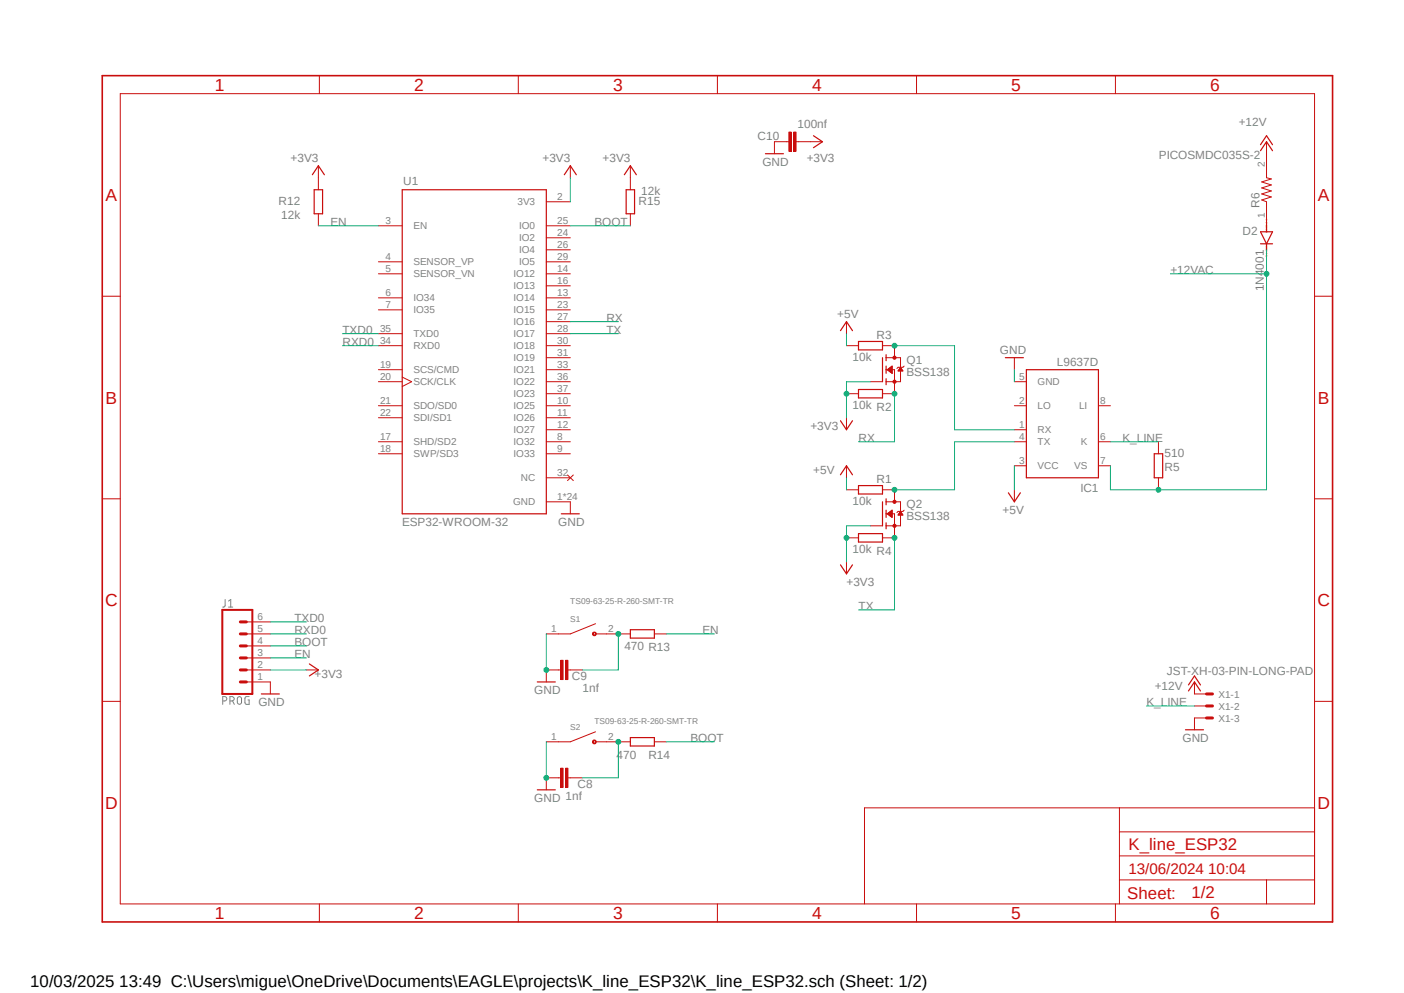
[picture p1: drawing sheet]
<svg xmlns="http://www.w3.org/2000/svg" width="297mm" height="210mm" viewBox="0 0 297 210" stroke-linecap="round" stroke-linejoin="round" font-family="sans-serif">
<path d="M21.1 15.7l261.2 179.8M282.3 15.7l-261.2 179.8" fill="none" stroke="#fff" stroke-width=".21"/>
<path d="M47.6 126.8v1.2a.38 .38 0 0 1-.5 .4M48.3 128.4h.9M48.3 127.1l.5-.3v1.6M47.1 148.3h.4a.47 .47 0 0 0 .5-.5 .47 .47 0 0 0-.5-.5h-.4v1.7M48.6 148.3h.5a.47 .47 0 0 0 .5-.5 .47 .47 0 0 0-.5-.5h-.5v1.7M49.2 148.3l.4 .7M50.4 147.4a.44 .44 0 0 1 .7 .4v.7a.45 .45 0 0 1-.3 .4 .45 .45 0 0 1-.6-.2 1.26 1.26 0 0 1 .2-1.3zM52.7 147.3l-.7 .1-.1 .1-.1 1.1 .2 .3 .7 .1v-1h-.2" fill="none" stroke="#808080" stroke-width=".21"/>
<g fill="none" stroke="#c90d0c" stroke-width=".21">
<path d="M25.4 19.8h252.7v171.4h-252.7zM67.6 16v3.8M109.6 16v3.8M151.8 16v3.8M193.9 16v3.8M236 16v3.8M80.1 47.8h5M80.1 55.4h5M80.1 57.9h5M115.6 42.7h5M115.6 47.8h5M115.6 55.4h5"/>
<path d="M115.6 57.9h5M115.6 50.3h5M115.6 52.8h5M21.6 62.7h3.8M80.1 63h5M80.1 65.5h5M80.1 70.6h5M80.1 73.1h5M80.1 78.2h5M85.1 79.8l2 .9-2 1M115.6 63h5M115.6 65.5h5"/>
<path d="M115.6 60.5h5M115.6 68h5M115.6 70.6h5M115.6 73.1h5M115.6 75.6h5M115.6 78.2h5M187.5 75.6h3v5.1h-3M187.5 78.2h1.7v2.5M191.3 77.4l-.3 .3h-1l-.3 .2M278.1 62.7h3.8M80.1 96h5M80.1 93.4h5"/>
<path d="M80.1 85.8h5M80.1 88.3h5M80.1 80.7h5M115.6 96h5M115.6 93.4h5M115.6 85.8h5M115.6 88.3h5M115.6 90.9h5M115.6 80.7h5M115.6 83.3h5M214.6 93.4h2.5M214.6 85.8h2.5"/>
<path d="M214.6 90.9h2.5M214.6 80.7h2.5M214.6 98.5h2.5M232.4 93.4h2.5M232.4 85.8h2.5M232.4 98.5h2.5M21.6 105.5h3.8M115.6 106.1h5M115.6 101h5M120.1 100.5l1.2 1.1M121.3 100.5l-1.2 1.1M278.1 105.5h3.8"/>
<path d="M21.6 148.3h3.8M278.1 148.3h3.8M236.8 170.9v20.3M236.8 175.9h41.3M278.1 170.9h-95.2v20.3M67.6 191.2v3.8M109.6 191.2v3.8M151.8 191.2v3.8M193.9 191.2v3.8M236 191.2v3.8M236.8 186.1h41.3M236.8 181h41.3"/>
<path d="M267.9 186.1v5.1"/>
</g>
<path d="M21.6 16h260.3v179h-260.3z" fill="none" stroke="#c90d0c" stroke-width=".34"/>
<path d="M85.1 40.1h30.5v68.6h-30.5zM186.7 75.6v5.1M187.5 75v1.3M187.5 77.4v1.6M217.1 78.2h15.3v22.8h-15.3zM187.5 80.1v1.3" fill="none" stroke="#c90d0c" stroke-width=".25"/>
<circle cx="189.2" cy="80.7" r=".33" fill="#c90d0c"/>
<circle cx="189.2" cy="80.7" r=".33" fill="none" stroke="#c90d0c" stroke-width=".21"/>
<circle cx="189.2" cy="75.6" r=".33" fill="#c90d0c"/>
<g fill="none" stroke="#c90d0c" stroke-width=".21">
<path d="M187.7 78.2l1-.8v1.6zM187.7 78.3h1M187.7 78.1h1M187.9 78.4h.8M187.9 78.1h.8M188 78h.7M188 78.4h.7M188.1 77.9h.6M188.1 78.5h.6M188.2 77.8h.5M188.2 78.6h.5M188.3 77.7h.4"/>
<path d="M188.3 78.7h.4M188.5 78.8h.2M188.5 77.6h.2M188.6 77.6h.1M188.6 78.9h.1M188.7 77.5h.1M188.7 79h.1M189.2 73.1v2.5M190 78.4h.9M190.1 78.3h.7M190.2 78.1h.6M190.3 78h.4"/>
<path d="M190.3 77.9h.3M190.4 77.8h.1M190.5 77.7h.1M190.5 77.7l.5 .7h-1zM184.1 80.7h2.6M189.2 80.7v2.6M187.5 108.7h1.7v2.5M187.5 106.1h3v5.1h-3M191.3 107.9l-.3 .3h-1l-.3 .2"/>
<circle cx="189.2" cy="75.6" r=".33"/>
</g>
<path d="M186.7 106.1v5.1M187.5 105.5v1.3M187.5 107.9v1.5M187.5 110.6v1.2" fill="none" stroke="#c90d0c" stroke-width=".25"/>
<circle cx="189.2" cy="111.2" r=".33" fill="#c90d0c"/>
<circle cx="189.2" cy="111.2" r=".33" fill="none" stroke="#c90d0c" stroke-width=".21"/>
<circle cx="189.2" cy="106.1" r=".33" fill="#c90d0c"/>
<g fill="none" stroke="#c90d0c" stroke-width=".21">
<path d="M67.4 35.1v5M120.6 35.1v2.5M267.9 30v7.6l1 .2-2 .7 2 .6-2 .7 2 .6-2 .6 2 .7-2 .6 1 .4v5.1M67.4 45.2v2.6M179.1 73.1h2.5M179.1 68v2.6M186.7 73.1h2.5M214.6 75.6v2.6M179.1 83.3h2.5M179.1 88.3v2.6M179.1 98.5v2.5M186.7 83.3h2.5"/>
<path d="M245.1 93.4v2.6M120.6 106.1v2.6M179.1 113.7h2.5M179.1 103.6h2.5M179.1 118.8v2.6M184.1 111.2h2.6M186.7 103.6h2.5v2.5M187.7 108.7l1-.8v1.5zM187.7 108.7h1M187.7 108.6h1M187.8 108.5h.9M187.9 108.8h.8"/>
<path d="M188 108.5h.7M188 108.9h.7M188.1 108.4h.6M188.1 109h.6M188.2 108.3h.5M188.3 109.1h.4M188.3 108.2h.4M188.3 109.2h.4M188.4 108.1h.3M188.5 109.3h.2M188.6 108h.1M188.6 109.3h.1"/>
<path d="M188.7 107.9h.1M189.2 111.2v2.5h-2.5M190 108.8h.9M190.1 108.7h.8M190.2 108.6h.6M190.2 108.5h.6M190.3 108.5h.4M190.3 108.4h.3M190.4 108.3h.2M190.5 108.2h.1M190.5 108.2l.5 .7h-1zM214.6 103.6v2.5"/>
<path d="M245.1 101v2.6M52.1 139.1h5.1M52.1 136.6h5.1M52.1 134.1h5.1M52.1 131.5h5.1M126 131.9l-5.4 2.2M52.1 144.2h5.1v2.6M52.1 141.7h5.1M64.8 141.7h2.6M252.7 144.2v2.6h2.5M252.7 149.3h2.5M255.2 151.8h-2.5v2.5"/>
<circle cx="189.2" cy="106.1" r=".33"/>
</g>
<g fill="none" stroke="#c90d0c" stroke-width=".25">
<path d="M66.1 37l1.3-1.9 1.2 1.9M119.4 37l1.2-1.9 1.3 1.9M266.7 31.9l1.2-1.9 1.3 1.9M266.7 30.6l1.2-1.9 1.3 1.9M66.5 40.1h1.7v5.1h-1.7zM266.7 49h2.5l-1.3 2.6zM266.7 51.6h2.5M267.9 47.8v1.2M267.9 51.6v1.2M177.8 69.9l1.3-1.9 1.2 1.9M181.6 72.2h5.1v1.8h-5.1zM212.7 75.6h3.8"/>
<path d="M177.8 89l1.3 1.9 1.2-1.9M181.6 82.4h5.1v1.8h-5.1zM244.2 96h1.8v5h-1.8zM118.7 108.7h3.9M177.8 100.4l1.3-1.9 1.2 1.9M177.8 119.5l1.3 1.9 1.2-1.9M181.6 112.9h5.1v1.7h-5.1zM181.6 102.7h5.1v1.8h-5.1zM213.3 104.2l1.3 1.9 1.3-1.9M55.3 146.8h3.8M65.4 140.4l2 1.3-2 1.3M250.8 154.3h3.8"/>
<path d="M251.4 146.1l1.3-1.9 1.3 1.9M251.4 144.9l1.3-1.9 1.3 1.9"/>
</g>
<path d="M50.8 139.1h1.3M50.8 134.1h1.3M50.8 136.6h1.3M50.8 131.5h1.3M50.8 141.7h1.3M50.8 144.2h1.3M255.2 146.8h1.3M255.2 149.3h1.3M255.2 151.8h1.3" fill="none" stroke="#c90d0c" stroke-width=".64"/>
<path d="M47 129h6.4v17.8h-6.4z" fill="none" stroke="#c90d0c" stroke-width=".42"/>
<path d="M125.4 133.8l.2-.1 .5 .1v.5l-.5 .2-.3-.4 .3-.3 .3 .1v.3l-.3 .1-.3-.2z" fill-rule="evenodd" fill="#c90d0c"/>
<path d="M115.6 134.1h5M125.4 133.8l.2-.1 .5 .1v.5l-.5 .2-.3-.4 .3-.3 .3 .1v.3l-.3 .1-.3-.2zM126.1 134.1h4.7M126 154.8l-5.4 2.1" fill="none" stroke="#c90d0c" stroke-width=".21"/>
<path d="M125.4 156.7l.5-.2 .3 .4-.1 .2-.5 .2-.3-.4 .3-.2 .4 .2-.1 .2h-.3l-.3-.2z" fill-rule="evenodd" fill="#c90d0c"/>
<path d="M115.6 156.9h5M125.4 156.7l.5-.2 .3 .4-.1 .2-.5 .2-.3-.4 .3-.2 .4 .2-.1 .2h-.3l-.3-.2zM126.1 156.9h4.7M118.1 164.5h.5M120.1 164.5h.5" fill="none" stroke="#c90d0c" stroke-width=".21"/>
<path d="M118.6 162.5h.5v4h-.5z" fill-rule="evenodd" fill="#c90d0c"/>
<path d="M118.6 162.5h.5v4h-.5z" fill="none" stroke="#c90d0c" stroke-width=".21"/>
<path d="M119.6 162.5h.5v4h-.5z" fill-rule="evenodd" fill="#c90d0c"/>
<path d="M118.1 141.7h.5M120.1 141.7h.5M115.6 164.5h2.5M119.6 162.5h.5v4h-.5zM120.6 164.5h2.6" fill="none" stroke="#c90d0c" stroke-width=".21"/>
<path d="M119.6 139.7h.5v4h-.5z" fill-rule="evenodd" fill="#c90d0c"/>
<path d="M119.6 139.7h.5v4h-.5z" fill="none" stroke="#c90d0c" stroke-width=".21"/>
<path d="M118.6 139.7h.5v4h-.5z" fill-rule="evenodd" fill="#c90d0c"/>
<path d="M133.3 35.1v5M166.4 30h.5M168.4 30h.5M133.3 45.2v2.6M118.6 139.7h.5v4h-.5zM130.8 134.1h2.5M138.4 134.1h2.6M118.1 141.7h-2.5v2.5M120.6 141.7h2.6M130.8 156.9h2.5M138.4 156.9h2.6M115.6 164.5v2.5" fill="none" stroke="#c90d0c" stroke-width=".21"/>
<path d="M132.1 37l1.2-1.9 1.3 1.9M132.5 40.1h1.7v5.1h-1.7zM133.3 133.2h5.1v1.8h-5.1zM113.7 144.2h3.8M133.3 156h5.1v1.8h-5.1zM113.7 167h3.8" fill="none" stroke="#c90d0c" stroke-width=".25"/>
<path d="M167.9 27.9h.5v4.1h-.5z" fill-rule="evenodd" fill="#c90d0c"/>
<path d="M167.9 27.9h.5v4.1h-.5z" fill="none" stroke="#c90d0c" stroke-width=".21"/>
<path d="M166.9 27.9h.5v4.1h-.5z" fill-rule="evenodd" fill="#c90d0c"/>
<path d="M166.4 30h-2.6v2.5M166.9 27.9h.5v4.1h-.5zM168.9 30h5.1" fill="none" stroke="#c90d0c" stroke-width=".21"/>
<path d="M161.9 32.5h3.8M172.1 28.7l1.9 1.3-1.9 1.2" fill="none" stroke="#c90d0c" stroke-width=".25"/>
<path d="M189.2 73.1h12.7v17.8" fill="none" stroke="#0dab76" stroke-width=".21"/>
<circle cx="189.2" cy="73.1" r=".51" fill="#0dab76"/>
<g fill="none" stroke="#0dab76" stroke-width=".21">
<path d="M201.9 90.9h12.7M201.9 93.4v10.2h-12.7"/>
<circle cx="189.2" cy="73.1" r=".51"/>
</g>
<circle cx="189.2" cy="103.6" r=".51" fill="#0dab76"/>
<g fill="none" stroke="#0dab76" stroke-width=".21">
<path d="M179.1 70.6v2.5M184.1 80.7h-5v7.6M201.9 93.4h12.7M214.6 98.5v5.1M179.1 101v2.6"/>
<circle cx="189.2" cy="103.6" r=".51"/>
</g>
<circle cx="179.1" cy="83.3" r=".51" fill="#0dab76"/>
<g fill="none" stroke="#0dab76" stroke-width=".21">
<path d="M184.1 111.2h-5v7.6"/>
<circle cx="179.1" cy="83.3" r=".51"/>
</g>
<circle cx="179.1" cy="113.7" r=".51" fill="#0dab76"/>
<g fill="none" stroke="#0dab76" stroke-width=".21">
<path d="M120.6 37.6v5.1M214.6 78.2v2.5M115.6 134.1v7.6M57.2 141.7h7.6"/>
<circle cx="179.1" cy="113.7" r=".51"/>
</g>
<circle cx="115.6" cy="141.7" r=".51" fill="#0dab76"/>
<g fill="none" stroke="#0dab76" stroke-width=".21">
<path d="M115.6 156.9v7.6"/>
<circle cx="115.6" cy="141.7" r=".51"/>
</g>
<circle cx="115.6" cy="164.5" r=".51" fill="#0dab76"/>
<g fill="none" stroke="#0dab76" stroke-width=".21">
<path d="M267.9 57.9v45.7h-33v-5.1M234.9 93.4h10.2M242.5 149.3h10.2"/>
<circle cx="115.6" cy="164.5" r=".51"/>
</g>
<circle cx="245.1" cy="103.6" r=".51" fill="#0dab76"/>
<g fill="none" stroke="#0dab76" stroke-width=".21">
<path d="M267.9 52.8v5.1h-20.3"/>
<circle cx="245.1" cy="103.6" r=".51"/>
</g>
<circle cx="267.9" cy="57.9" r=".51" fill="#0dab76"/>
<g fill="none" stroke="#0dab76" stroke-width=".21">
<path d="M67.4 47.8h12.7M120.6 47.8h12.7M72.4 70.6h7.7M72.4 73.1h7.7M57.2 136.6h7.6M57.2 134.1h7.6M57.2 139.1h7.6M57.2 131.5h7.6M141 134.1h10.1M130.8 156.9v7.6h-7.6M141 156.9h10.1"/>
<circle cx="267.9" cy="57.9" r=".51"/>
</g>
<circle cx="130.8" cy="156.9" r=".51" fill="#0dab76"/>
<g fill="none" stroke="#0dab76" stroke-width=".21">
<path d="M130.8 134.1v7.6h-7.6"/>
<circle cx="130.8" cy="156.9" r=".51"/>
</g>
<circle cx="130.8" cy="134.1" r=".51" fill="#0dab76"/>
<g fill="none" stroke="#0dab76" stroke-width=".21">
<path d="M120.6 70.6h10.2M189.2 113.7v15.3"/>
<circle cx="130.8" cy="134.1" r=".51"/>
</g>
<circle cx="189.2" cy="113.7" r=".51" fill="#0dab76"/>
<g fill="none" stroke="#0dab76" stroke-width=".21">
<path d="M120.6 68h10.2M189.2 83.3v10.1M181.6 129h7.6"/>
<circle cx="189.2" cy="113.7" r=".51"/>
</g>
<circle cx="189.2" cy="83.3" r=".51" fill="#0dab76"/>
<g fill="none" stroke="#0dab76" stroke-width=".21">
<path d="M181.6 93.4h7.6"/>
<circle cx="189.2" cy="83.3" r=".51"/>
</g>
<g font-size="3.7" fill="#c90d0c">
<text x="45.5" y="19.2">1</text>
<text x="87.6" y="19.2">2</text>
<text x="129.7" y="19.2">3</text>
<text x="171.8" y="19.2">4</text>
<text x="213.9" y="19.2">5</text>
<text x="256" y="19.2">6</text>
<text x="22.3" y="42.5">A</text>
<text x="278.8" y="42.5">A</text>
<text x="22.3" y="85.4">B</text>
<text x="278.8" y="85.4">B</text>
<text x="22.2" y="128.2">C</text>
<text x="278.7" y="128.2">C</text>
<text x="22.2" y="171.1">D</text>
<text x="278.7" y="171.1">D</text>
<text x="45.5" y="194.4">1</text>
<text x="87.6" y="194.4">2</text>
<text x="129.7" y="194.4">3</text>
<text x="171.8" y="194.4">4</text>
<text x="213.9" y="194.4">5</text>
<text x="256" y="194.4">6</text>
</g>
<g font-size="3.6" fill="#c90d0c">
<text x="238.7" y="179.7">K_line_ESP32</text>
<text x="238.5" y="190">Sheet:</text>
<text x="252.1" y="189.9">1/2</text>
</g>
<text font-size="3.6" x="6.4" y="208.8">10/03/2025 13:49 C:\Users\migue\OneDrive\Documents\EAGLE\projects\K_line_ESP32\K_line_ESP32.sch (Sheet: 1/2)</text>
<text font-size="3.2" fill="#c90d0c" x="238.7" y="184.8">13/06/2024 10:04</text>
<g font-size="2.5" fill="#808080">
<text x="160.2" y="29.6">C10</text>
<text x="168.7" y="27.1">100nf</text>
<text x="262" y="26.7">+12V</text>
<text x="61.5" y="34.3">+3V3</text>
<text x="114.8" y="34.3">+3V3</text>
<text x="127.5" y="34.3">+3V3</text>
<text x="161.3" y="35.1">GND</text>
<text x="170.6" y="34.3">+3V3</text>
<text x="245.2" y="33.5">PICOSMDC035S-2</text>
<text x="85.3" y="39">U1</text>
<text x="135.6" y="41.1">12k</text>
<text x="58.9" y="43.4">R12</text>
<text x="59.5" y="46.2">12k</text>
<text x="69.9" y="47.8">EN</text>
<text x="125.7" y="47.8">BOOT</text>
<text x="135.1" y="43.4">R15</text>
<text x="266.4" y="43.9" transform="rotate(-90 266.4 43.9)">R6</text>
<text x="262.9" y="49.8">D2</text>
<text x="247.6" y="57.9">+12VAC</text>
<text x="267.4" y="61.6" transform="rotate(-90 267.4 61.6)">1N4001</text>
<text x="72.4" y="70.6">TXD0</text>
<text x="128.3" y="70.6">TX</text>
<text x="128.3" y="68.1">RX</text>
<text x="177.1" y="67.3">+5V</text>
<text x="185.4" y="71.6">R3</text>
<text x="72.4" y="73.1">RXD0</text>
<text x="180.3" y="76.4">10k</text>
<text x="191.8" y="76.9">Q1</text>
<text x="211.5" y="74.9">GND</text>
<text x="223.6" y="77.4">L9637D</text>
<text x="191.8" y="79.5">BSS138</text>
<text x="180.3" y="86.6">10k R2</text>
<text x="171.5" y="90.9">+3V3</text>
<text x="181.6" y="93.4">RX</text>
<text x="237.5" y="93.4">K_LINE</text>
<text x="172" y="100.3">+5V</text>
<text x="246.3" y="96.7">510</text>
<text x="246.3" y="99.6">R5</text>
<text x="180.3" y="106.9">10k</text>
<text x="185.4" y="102.1">R1</text>
<text x="191.8" y="107.4">Q2</text>
<text x="228.6" y="104.1">IC1</text>
<text x="85" y="111.3">ESP32-WROOM-32</text>
<text x="118.1" y="111.2">GND</text>
<text x="191.8" y="109.9">BSS138</text>
<text x="212.1" y="108.7">+5V</text>
<text x="180.3" y="117.1">10k R4</text>
<text x="179.1" y="123.9">+3V3</text>
<text x="62.3" y="131.5">TXD0</text>
<text x="181.6" y="129">TX</text>
<text x="62.3" y="136.6">BOOT</text>
<text x="62.3" y="134.1">RXD0</text>
<text x="132.1" y="137.4">470 R13</text>
<text x="148.6" y="134.1">EN</text>
<text x="62.3" y="139.2">EN</text>
<text x="66.5" y="143.5">+3V3</text>
<text x="121" y="143.9">C9</text>
<text x="246.8" y="142.8">JST-XH-03-PIN-LONG-PAD</text>
<text x="54.7" y="149.3">GND</text>
<text x="113" y="146.8">GND</text>
<text x="123.2" y="146.4">1nf</text>
<text x="242.5" y="149.3">K_LINE</text>
<text x="244.3" y="146">+12V</text>
<text x="130.4" y="160.4">470</text>
<text x="137.2" y="160.5">R14</text>
<text x="146.1" y="156.9">BOOT</text>
<text x="250.2" y="156.9">GND</text>
<text x="122.2" y="166.7">C8</text>
<text x="113" y="169.6">GND 1nf</text>
</g>
<g font-size="2.1" fill="#808080">
<text x="267.6" y="35.3" transform="rotate(-90 267.6 35.3)">2</text>
<text x="81.6" y="47.4">3</text>
<text x="109.5" y="43.4">3V3</text>
<text x="117.9" y="42.3">2</text>
<text x="117.9" y="47.4">25</text>
<text x="267.6" y="46.2" transform="rotate(-90 267.6 46.2)">1</text>
<text x="87.5" y="48.5">EN</text>
<text x="109.8" y="51.1">IO2</text>
<text x="109.8" y="48.5">IO0</text>
<text x="109.8" y="53.6">IO4</text>
<text x="117.9" y="49.9">24</text>
<text x="117.9" y="52.5">26</text>
<text x="81.6" y="55">4</text>
<text x="81.6" y="57.5">5</text>
<text x="87.5" y="56.1">SENSOR_VP</text>
<text x="87.5" y="58.7">SENSOR_VN</text>
<text x="108.6" y="58.7">IO12</text>
<text x="109.8" y="56.1">IO5</text>
<text x="117.9" y="57.5">14</text>
<text x="117.9" y="55">29</text>
<text x="81.6" y="62.6">6</text>
<text x="81.6" y="65.2">7</text>
<text x="87.5" y="63.8">IO34</text>
<text x="108.6" y="63.8">IO14</text>
<text x="108.6" y="61.2">IO13</text>
<text x="117.9" y="62.6">13</text>
<text x="117.9" y="60.1">16</text>
<text x="117.9" y="65.2">23</text>
<text x="80.4" y="70.2">35</text>
<text x="87.5" y="66.3">IO35</text>
<text x="87.5" y="71.3">TXD0</text>
<text x="108.6" y="66.3">IO15</text>
<text x="108.6" y="68.8">IO16</text>
<text x="108.6" y="71.3">IO17</text>
<text x="117.9" y="67.7">27</text>
<text x="117.9" y="70.2">28</text>
<text x="80.4" y="72.8">34</text>
<text x="80.4" y="77.9">19</text>
<text x="87.5" y="73.9">RXD0</text>
<text x="108.6" y="73.9">IO18</text>
<text x="108.6" y="76.4">IO19</text>
<text x="117.9" y="72.8">30</text>
<text x="117.9" y="75.3">31</text>
<text x="117.9" y="77.9">33</text>
<text x="80.4" y="80.4">20</text>
<text x="87.5" y="79">SCS/CMD</text>
<text x="87.5" y="81.5">SCK/CLK</text>
<text x="108.6" y="79">IO21</text>
<text x="108.6" y="81.5">IO22</text>
<text x="117.9" y="80.4">36</text>
<text x="117.9" y="82.9">37</text>
<text x="215.6" y="80.4">5</text>
<text x="219.5" y="81.5">GND</text>
<text x="80.4" y="85.5">21</text>
<text x="80.4" y="88">22</text>
<text x="87.5" y="86.6">SDO/SD0</text>
<text x="87.5" y="89.1">SDI/SD1</text>
<text x="108.6" y="86.6">IO25</text>
<text x="108.6" y="89.1">IO26</text>
<text x="108.6" y="84">IO23</text>
<text x="117.9" y="85.5">10</text>
<text x="117.9" y="88">11</text>
<text x="215.6" y="85.5">2</text>
<text x="219.5" y="86.6">LO</text>
<text x="228.3" y="86.6">LI</text>
<text x="232.7" y="85.5">8</text>
<text x="80.4" y="93.1">17</text>
<text x="80.4" y="95.6">18</text>
<text x="87.5" y="94.2">SHD/SD2</text>
<text x="108.6" y="94.2">IO32</text>
<text x="108.6" y="91.7">IO27</text>
<text x="117.9" y="95.6">9</text>
<text x="117.9" y="93.1">8</text>
<text x="117.9" y="90.6">12</text>
<text x="215.6" y="93.1">4</text>
<text x="215.6" y="90.6">1</text>
<text x="219.5" y="94.2">TX</text>
<text x="219.5" y="91.7">RX</text>
<text x="228.6" y="94.2">K</text>
<text x="232.7" y="93.1">6</text>
<text x="87.5" y="96.7">SWP/SD3</text>
<text x="108.6" y="96.7">IO33</text>
<text x="110.2" y="101.8">NC</text>
<text x="117.9" y="100.7">32</text>
<text x="215.6" y="98.2">3</text>
<text x="219.5" y="99.3">VCC</text>
<text x="227.2" y="99.3">VS</text>
<text x="232.7" y="98.2">7</text>
<text x="108.5" y="106.9">GND</text>
<text x="117.9" y="105.8">1*24</text>
<text x="54.4" y="131.1">6</text>
<text x="54.4" y="136.2">4</text>
<text x="54.4" y="133.7">5</text>
<text x="116.6" y="133.7">1</text>
<text x="128.7" y="133.7">2</text>
<text x="54.4" y="143.8">1</text>
<text x="54.4" y="141.3">2</text>
<text x="54.4" y="138.8">3</text>
<text x="257.8" y="147.5">X1-1</text>
<text x="257.8" y="150.1">X1-2</text>
<text x="257.8" y="152.6">X1-3</text>
<text x="116.6" y="156.5">1</text>
<text x="128.7" y="156.5">2</text>
</g>
<g font-size="1.8" fill="#808080">
<text x="120.6" y="127.7">TS09-63-25-R-260-SMT-TR</text>
<text x="120.6" y="131.5">S1</text>
<text x="120.6" y="154.4">S2</text>
<text x="125.7" y="153.1">TS09-63-25-R-260-SMT-TR</text>
</g>
<g font-size=".6" fill="#ffba08">
<text x="268.2" y="49.4" transform="rotate(-90 268.2 49.4)">SpiceOrder 1</text>
<text x="268.2" y="54.4" transform="rotate(-90 268.2 54.4)">SpiceOrder 2</text>
</g>
</svg>
